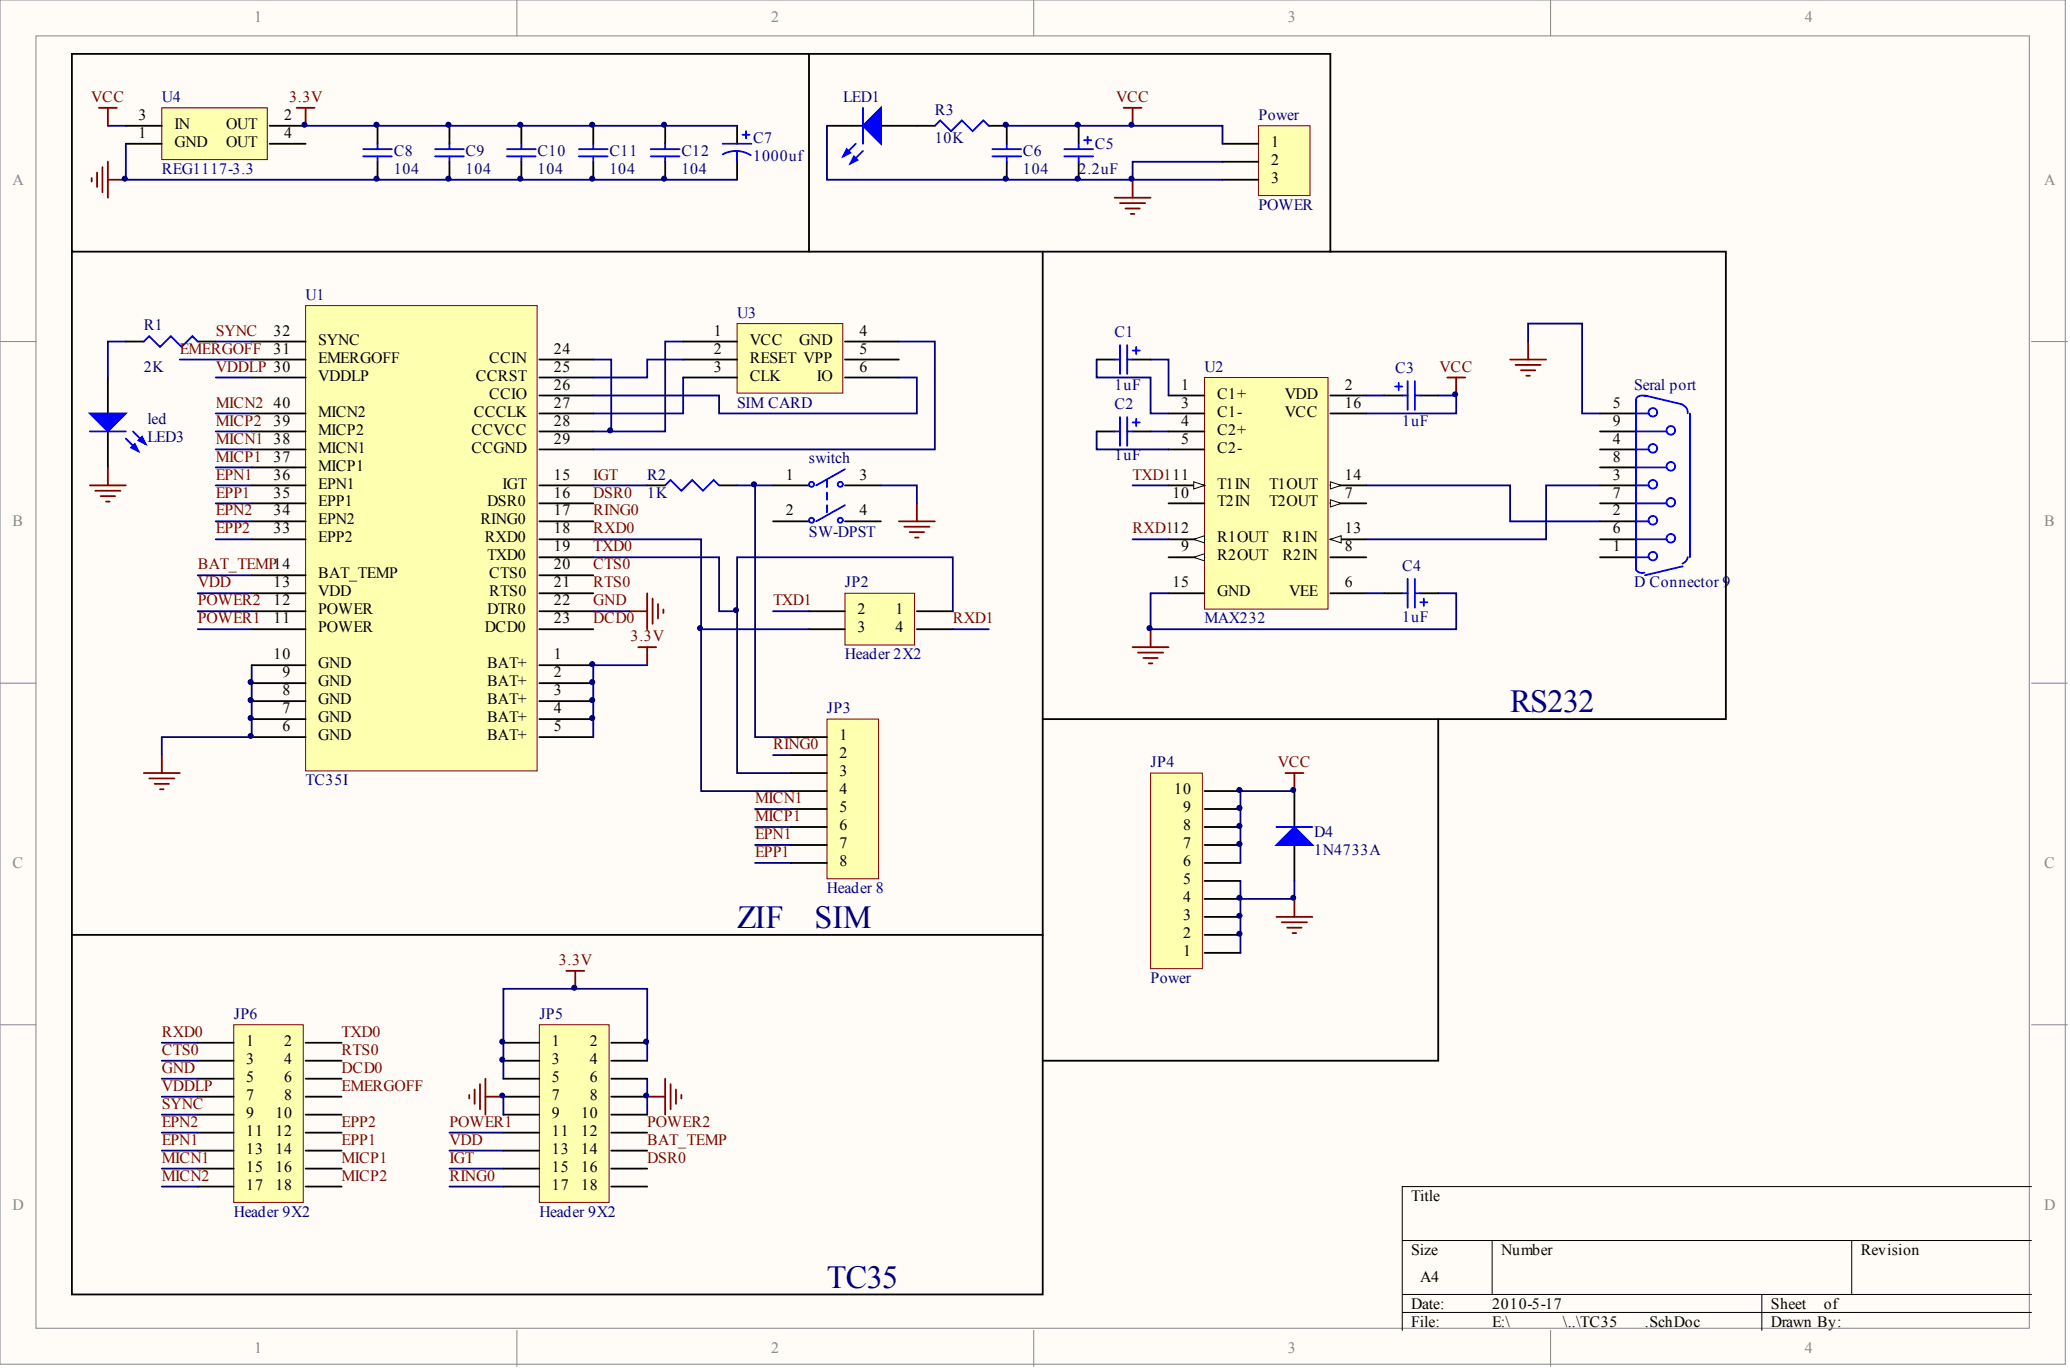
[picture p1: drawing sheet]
<svg xmlns="http://www.w3.org/2000/svg" width="292mm" height="193mm" viewBox="0 0 292 193" stroke-linecap="round" stroke-linejoin="round" font-family="sans-serif">
<g fill="#fffcf8" stroke="#85878c" stroke-width=".14">
<path d="M0 0h291.4v192.4h-291.4z"/>
<path d="M5.1 5.1h281.3v182.3h-281.3z"/>
</g>
<path d="M72.9 0v5.1M145.9 0v5.1M218.8 0v5.1M0 48.2h5.1M286.7 48.2h5M0 96.4h5.1M286.7 96.4h5M0 144.6h5.1M286.7 144.6h5M72.9 187.7v5M145.9 187.7v5M218.8 187.7v5" fill="none" stroke="#85878c" stroke-width=".14"/>
<path d="M197.9 175h88.8M210.6 175v7.6M261.3 175v7.6M286.7 167.4h-88.8v20.3M197.9 182.6h88.8M197.9 185.1h88.8M248.6 182.6v5.1" fill="none" stroke="#000" stroke-width=".14"/>
<path d="M43.1 43.1h32.7v65.6h-32.7z" fill="#ffffb0" stroke="#800000" stroke-width=".14"/>
<g fill="none" stroke="#000" stroke-width=".25">
<path d="M35.5 50.7h7.6M35.5 53.3h7.6M35.5 58.3h7.6M35.5 48.2h7.6M76.1 50.7h7.6M76.1 53.3h7.6M76.1 55.8h7.6M76.1 58.3h7.6M35.5 68.5h7.6M35.5 71h7.6M35.5 73.5h7.6M35.5 76.1h7.6"/>
<path d="M35.5 60.9h7.6M35.5 63.4h7.6M35.5 65.9h7.6M76.1 68.5h7.6M76.1 71h7.6M76.1 73.5h7.6M76.1 76.1h7.6M76.1 78.6h7.6M76.1 60.9h7.6M76.1 63.4h7.6M35.5 93.8h7.6M35.5 96.4h7.6"/>
<path d="M35.5 98.9h7.6M35.5 88.8h7.6M35.5 86.2h7.6M35.5 83.7h7.6M35.5 81.1h7.6M76.1 93.8h7.6M76.1 96.4h7.6M76.1 98.9h7.6M76.1 88.8h7.6M76.1 86.2h7.6M76.1 83.7h7.6M76.1 81.1h7.6"/>
<path d="M35.5 101.4h7.6M35.5 104h7.6M76.1 101.4h7.6M76.1 104h7.6"/>
</g>
<path d="M104 45.6h14.9v9.9h-14.9z" fill="#ffffb0" stroke="#800000" stroke-width=".14"/>
<path d="M96.4 48.2h7.6M96.4 50.7h7.6M96.4 53.3h7.6M119.2 48.2h7.6M119.2 50.7h7.6M119.2 53.3h7.6" fill="none" stroke="#000" stroke-width=".25"/>
<path d="M83.7 50.7h2.6v10.2M96.4 48.2h-2.5v12.7h-10.2M96.4 50.7h-5.1v2.6h-7.6M96.4 53.3v5h-12.7M126.8 53.3h2.6v5h-27.9v-2.5h-17.8M154.7 50.7v2.6h7.7v5h2.5M162.4 50.7h2.5v5.1M162.4 60.9h2.5" fill="none" stroke="#000080" stroke-width=".25"/>
<path d="M170 53.3h17.4v32.6h-17.4z" fill="#ffffb0" stroke="#800000" stroke-width=".14"/>
<path d="M164.9 55.8h5.1M164.9 58.3h5.1M187.7 55.8h5.1M164.9 60.9h5.1M164.9 63.4h5.1M187.7 71h5.1M187.7 83.7h5.1" fill="none" stroke="#000" stroke-width=".25"/>
<path d="M187.7 70.5l1.6 .5-1.6 .5z" fill="#fffcf8" stroke="#000" stroke-width=".14"/>
<path d="M164.9 78.6h5.1M187.7 78.6h5.1" fill="none" stroke="#000" stroke-width=".25"/>
<path d="M168.4 78.6l1.6-.5v1z" fill="#fffcf8" stroke="#000" stroke-width=".14"/>
<path d="M164.9 71h5.1M164.9 68.5h5.1" fill="none" stroke="#000" stroke-width=".25"/>
<path d="M168.4 68l1.6 .5-1.6 .5z" fill="#fffcf8" stroke="#000" stroke-width=".14"/>
<path d="M164.9 76.1h5.1" fill="none" stroke="#000" stroke-width=".25"/>
<path d="M168.4 76.1l1.6-.5v1z" fill="#fffcf8" stroke="#000" stroke-width=".14"/>
<path d="M187.7 76.1h5.1" fill="none" stroke="#000" stroke-width=".25"/>
<path d="M187.7 76.1l1.6-.5v1z" fill="#fffcf8" stroke="#000" stroke-width=".14"/>
<path d="M187.7 68.5h5.1" fill="none" stroke="#000" stroke-width=".25"/>
<path d="M187.7 68l1.6 .5-1.6 .5z" fill="#fffcf8" stroke="#000" stroke-width=".14"/>
<g fill="none" stroke="#000" stroke-width=".25">
<path d="M152.2 17.7v2.6M152.2 22.8v2.6M15.2 53.3v5M17.8 48.2h2.5M27.9 48.2h2.5M154.7 50.7h2.6M159.8 50.7h2.6M187.7 58.3h5.1M195.3 55.8h2.6M200.4 55.8h2.5M225.8 58.3h5.1M15.2 60.9v5"/>
<path d="M109.1 73.5h5.1M109.1 68.5h5.1M119.2 73.5h5.1M119.2 68.5h5.1M154.7 60.9h2.6M159.8 60.9h2.6M225.8 78.6h5.1M225.8 73.5h5.1M225.8 68.5h5.1M225.8 63.4h5.1M225.8 76.1h5.1M225.8 71h5.1"/>
<path d="M225.8 65.9h5.1M225.8 60.9h5.1M164.9 83.7h5.1M195.3 83.7h2.6M200.4 83.7h2.5"/>
</g>
<g fill="none" stroke="#000080" stroke-width=".25">
<path d="M172.5 22.8h-12.7v2.6h12.7M30.4 48.2h5.1M126.8 48.2h5.1v15.2h-48.2M192.8 55.8h2.5M202.9 55.8h2.6v2.5h-12.7M215.6 48.2v-2.6h7.6v12.7h2.6M124.3 68.5h5.1v2.5M154.7 60.9v2.5h10.2M192.8 68.5h20.3v5h12.7M225.8 68.5h-7.6v7.6h-25.4M35.5 93.8v10.2h-12.7v2.5M83.7 86.2h5.1"/>
<path d="M164.9 83.7h-2.5v5.1h43.1v-5.1h-2.6M192.8 83.7h2.5"/>
</g>
<g fill="none" stroke="#800000" stroke-width=".25">
<path d="M158.6 15.2h2.5M159.8 15.2v2.5M157.3 27.9h5.1M158 28.7h3.6M158.8 29.4h2M159.6 30.2h.5M159.8 25.4v2.5M204.2 53.3h2.6M205.5 53.3v2.5M213.1 50.7h5.1M213.9 51.5h3.5M214.6 52.2h2"/>
<path d="M215.4 53h.5M215.6 48.2v2.5M12.7 68.5h5.1M13.4 69.2h3.6M14.2 70h2M15 70.8h.5M15.2 65.9v2.6M126.8 73.5h5.1M127.6 74.3h3.6M128.4 75.1h2M129.1 75.8h.5M129.4 71v2.5"/>
<path d="M88.8 86.2h2.5M90.1 91.3h2.5M91.3 83.7v5.1M91.3 91.3v2.5M92.1 84.4v3.6M92.8 85.2v2M93.6 86v.5M159.8 91.3h5.1M160.6 92.1h3.5M161.3 92.8h2.1M162.1 93.6h.5M162.4 88.8v2.5"/>
<path d="M20.3 109h5.1M21.1 109.8h3.5M21.8 110.6h2M22.6 111.3h.5M22.8 106.5v2.5"/>
</g>
<g fill="none" stroke="#00f" stroke-width=".25">
<path d="M153 19.8h1M153.5 19.3v1M150.2 21h4M150.2 22.1h4M152.2 20.3v.7M152.2 22.1v.7M20.3 48.2l.8-.8 1.5 1.5 1.5-1.5 1.5 1.5 1.5-1.5 .8 .8M157.3 50.7h.7M158 48.7v4M158 58.8v4.1M159.1 48.7v4M159.1 58.8v4.1"/>
<path d="M159.1 50.7h.7M159.8 49.4h1M159.8 59.6h1M160.3 48.9v1.1M160.3 59.1v1M196.9 54.5h1M197.4 54v1M197.9 55.8h.7M198.6 53.8v4M199.7 55.8h.7M199.7 53.8v4M230.9 58.3h1.7"/>
<path d="M230.9 56.5v23.9M232.1 55.8l5.4 1.3M232.2 55.9a.89 .89 0 0 0-1.3 .5v.2M237.5 57.2a1.1 1.1 0 0 1 .7 1.1M238.5 58.3v20.3M12.7 60.9h5.1M17.8 61.9l1.7 1.8M18.8 60.9l1.7 1.7M116.7 67.7v1M116.7 69.5v1M116.7 71.3v1M119.2 71.3l-4 2.2"/>
<path d="M119.2 66.2l-4 2.3M157.3 60.9h.7M159.1 60.9h.7M230.9 73.5h1.7M230.9 78.6h1.7M230.9 68.5h1.7M230.9 76.1h4.3M230.9 63.4h1.7M230.9 71h4.3M230.9 65.9h4.3M230.9 60.9h4.3M237.5 79.9l-5.4 1.2"/>
<path d="M238.2 78.6a1.11 1.11 0 0 1-.8 .9M197.9 83.7h.7M198.6 81.7v4M199.7 81.7v4M199.7 83.7h.7M200.4 85h1M200.9 84.4v1.1M230.9 80.3a.98 .98 0 0 0 1.2 .5"/>
<circle cx="233.2" cy="58.2" r=".6"/>
<circle cx="114.5" cy="73.4" r=".36"/>
<circle cx="114.5" cy="68.3" r=".36"/>
<circle cx="118.6" cy="73.4" r=".36"/>
<circle cx="118.6" cy="68.3" r=".36"/>
<circle cx="233.2" cy="63.2" r=".61"/>
<circle cx="233.2" cy="68.3" r=".61"/>
<circle cx="233.2" cy="73.4" r=".61"/>
<circle cx="233.2" cy="78.4" r=".6"/>
<circle cx="235.8" cy="65.8" r=".61"/>
<circle cx="235.8" cy="70.9" r=".61"/>
<circle cx="235.8" cy="60.7" r=".61"/>
<circle cx="235.8" cy="75.9" r=".61"/>
</g>
<g fill="#00f" stroke="#00f" stroke-width=".25">
<path d="M12.7 58.3h5.1l-2.6 2.6z"/>
<path d="M18.5 63.1l.5-.5 .5 1.1z"/>
<path d="M19.5 62.1l.5-.5 .5 1z"/>
</g>
<path d="M177.6 17.7h7.3v9.9h-7.3z" fill="#ffffb0" stroke="#800000" stroke-width=".14"/>
<g fill="none" stroke="#000" stroke-width=".25">
<path d="M53.3 17.7v2.6M63.4 17.7v2.6M73.6 17.7v2.6M83.7 17.7v2.6M93.9 17.7v2.6M104 17.7v2.6M142.1 17.7v2.6M53.3 22.8v2.6M63.4 22.8v2.6M73.6 22.8v2.6M83.7 22.8v2.6M93.9 22.8v2.6"/>
<path d="M104 22.8v2.6M142.1 22.8v2.6M172.5 20.3h5.1M172.5 22.8h5.1M172.5 25.4h5.1"/>
</g>
<g fill="none" stroke="#00f" stroke-width=".25">
<path d="M104.8 19h1M105.3 18.5v1M51.2 21h4.1M51.2 22.1h4.1M53.3 20.3v.7M53.3 22.1v.7M61.4 21h4.1M61.4 22.1h4.1M63.4 20.3v.7M63.4 22.1v.7M71.5 21h4.1M71.5 22.1h4.1"/>
<path d="M73.6 20.3v.7M73.6 22.1v.7M81.7 21h4M81.7 22.1h4M83.7 20.3v.7M83.7 22.1v.7M91.8 21h4.1M91.8 22.1h4.1M93.9 20.3v.7M93.9 22.1v.7M102 20.3h4M104 21.3l1.2 .2 .7 .4"/>
<path d="M104 21.3l-1.2 .1-.8 .4M104 21.3v1.5M140 21h4.1M140 22.1h4.1M142.1 20.3v.7M142.1 22.1v.7"/>
</g>
<path d="M142.1 17.7h30.4v2.6M91.3 93.8h-7.6v10.2" fill="none" stroke="#000080" stroke-width=".25"/>
<path d="M181.4 109h2.5M182.7 109v2.6M180.1 129.3h5.1M180.9 130.1h3.5M181.6 130.9h2.1M182.4 131.6h.5M182.7 126.8v2.5" fill="none" stroke="#800000" stroke-width=".25"/>
<path d="M119.2 83.7h9.9v7.3h-9.9z" fill="#ffffb0" stroke="#800000" stroke-width=".14"/>
<path d="M116.7 17.7h5.1M124.3 17.7h7.6M139.5 17.7h2.6M91.3 68.5h2.6M101.5 68.5h2.5M114.2 86.2h5M114.2 88.8h5M129.4 86.2h5.1M129.4 88.8h5.1" fill="none" stroke="#000" stroke-width=".25"/>
<path d="M121.8 15.2v5.1M131.9 17.7l.8-.7 1.5 1.5 1.5-1.5 1.5 1.5 1.6-1.5 .7 .7M120.8 20.3l-1.8 1.8M121.8 21.3l-1.8 1.8M93.9 68.5l.7-.8 1.5 1.5 1.6-1.5 1.5 1.5 1.5-1.5 .8 .8" fill="none" stroke="#00f" stroke-width=".25"/>
<path d="M116.7 17.7v7.7h43.1M83.7 68.5h7.6" fill="none" stroke="#000080" stroke-width=".25"/>
<g fill="#00f" stroke="#00f" stroke-width=".25">
<path d="M121.8 17.7l2.5-2.5v5.1z"/>
<path d="M119.5 21l.5 .5-1 .6z"/>
<path d="M120.5 22.1l.5 .5-1 .5z"/>
</g>
<path d="M162.4 109h7.3v27.6h-7.3z" fill="#ffffb0" stroke="#800000" stroke-width=".14"/>
<path d="M170 119.2h5M170 116.7h5M170 114.1h5M170 111.6h5M182.7 111.6v5.1M182.7 119.2v5.1M170 134.4h5M170 131.9h5M170 129.3h5M170 126.8h5M170 124.3h5M170 121.7h5" fill="none" stroke="#000" stroke-width=".25"/>
<path d="M83.7 78.6h17.8v7.6h2.5v22.8h7.6M104 68.5h5.1M98.9 88.8v22.8h12.7" fill="none" stroke="#000080" stroke-width=".25"/>
<path d="M180.1 119.2l2.6-2.5 2.5 2.5z" fill="#00f" stroke="#00f" stroke-width=".25"/>
<path d="M180.1 116.7h5.1" fill="none" stroke="#00f" stroke-width=".25"/>
<path d="M22.8 15.2h14.9v7.3h-14.9z" fill="#ffffb0" stroke="#800000" stroke-width=".14"/>
<path d="M17.8 17.7h5M38.1 17.7h5M17.8 20.3h5M38.1 20.3h5" fill="none" stroke="#000" stroke-width=".25"/>
<path d="M14 15.2h2.5M15.2 15.2v2.5M41.9 15.2h2.5M43.1 15.2v2.5M12.9 25.1v.5M13.7 24.3v2.1M14.5 23.6v3.5M15.2 22.8v5.1M15.2 25.4h2.6" fill="none" stroke="#800000" stroke-width=".25"/>
<path d="M15.2 17.7h2.6M43.1 17.7h60.9M17.8 20.3v5.1h86.2M182.7 111.6h-7.7v10.1M175 124.3v10.1M182.7 124.3v2.5h-7.7" fill="none" stroke="#000080" stroke-width=".25"/>
<path d="M116.7 101.4h7.3v22.6h-7.3z" fill="#ffffb0" stroke="#800000" stroke-width=".14"/>
<path d="M111.6 104h5.1M111.6 106.5h5.1M111.6 109h5.1M111.6 111.6h5.1M111.6 114.1h5.1M111.6 116.7h5.1M111.6 119.2h5.1M111.6 121.7h5.1" fill="none" stroke="#000" stroke-width=".25"/>
<g fill="none" stroke="#000080" stroke-width=".25">
<path d="M25.4 50.7h10.1M30.4 53.3h5.1M30.4 58.3h5.1M30.4 63.4h5.1M30.4 65.9h5.1M30.4 68.5h5.1M30.4 71h5.1M30.4 73.5h5.1M30.4 76.1h5.1M30.4 60.9h5.1M27.9 81.1h7.6M27.9 83.7h7.6"/>
<path d="M27.9 86.2h7.6M27.9 88.8h7.6M106.5 114.1h5.1M106.5 116.7h5.1M106.5 119.2h5.1M109.1 106.5h2.5M106.5 121.7h5.1M91.3 152.2v5"/>
</g>
<path d="M79.9 136.9h2.5M81.2 136.9v2.6M66.2 154.4v.6M67 153.7v2M67.7 152.9v3.6M68.5 154.7h2.5M68.5 152.2v5M91.3 154.7h2.6M93.9 152.2v5M94.6 152.9v3.6M95.4 153.7v2M96.1 154.4v.6" fill="none" stroke="#800000" stroke-width=".25"/>
<path d="M76.1 144.6h9.8v25h-9.8z" fill="#ffffb0" stroke="#800000" stroke-width=".14"/>
<g fill="none" stroke="#000" stroke-width=".25">
<path d="M71 147.1h5.1M71 149.6h5.1M71 152.2h5.1M71 154.7h5.1M71 157.2h5.1M71 159.8h5.1M86.3 147.1h5M86.3 149.6h5M86.3 152.2h5M86.3 154.7h5M86.3 157.2h5M86.3 159.8h5"/>
<path d="M71 162.3h5.1M71 164.8h5.1M71 167.4h5.1M86.3 162.3h5M86.3 164.8h5M86.3 167.4h5"/>
</g>
<path d="M33 144.6h9.8v25h-9.8z" fill="#ffffb0" stroke="#800000" stroke-width=".14"/>
<g fill="none" stroke="#000" stroke-width=".25">
<path d="M10.1 7.6h104.1v27.9h-104.1zM114.2 7.6h73.5v27.9h-73.5M10.1 35.5v96.4h137v-96.4M187.7 35.5h55.8v65.9h-96.4M202.9 101.4v48.2h-55.8M10.1 131.9v50.7h137v-50.7M27.9 147.1h5.1M27.9 149.6h5.1M27.9 152.2h5.1M27.9 154.7h5.1M27.9 157.2h5.1M27.9 159.8h5.1"/>
<path d="M43.1 147.1h5.1M43.1 149.6h5.1M43.1 152.2h5.1M43.1 154.7h5.1M43.1 157.2h5.1M43.1 159.8h5.1M27.9 162.3h5.1M27.9 164.8h5.1M27.9 167.4h5.1M43.1 162.3h5.1M43.1 164.8h5.1M43.1 167.4h5.1"/>
</g>
<g fill="none" stroke="#000080" stroke-width=".25">
<path d="M17.8 48.2h-2.6v5.1M83.7 76.1h15.2v12.7h15.3M106.5 68.5v35.5h5.1M159.8 68.5h5.1M159.8 76.1h5.1M104 86.2v-7.6h30.5v7.6M109.1 86.2h5.1M134.5 88.8h5M22.8 159.8h5.1M22.8 147.1h5.1M22.8 149.6h5.1M22.8 152.2h5.1"/>
<path d="M22.8 154.7h5.1M22.8 157.2h5.1M63.4 159.8h7.6M71 154.7v2.5M91.3 149.6v-10.1h-20.3v12.7M22.8 162.3h5.1M22.8 164.8h5.1M22.8 167.4h5.1M63.4 162.3h7.6M63.4 164.8h7.6M63.4 167.4h7.6"/>
</g>
<g fill="#000080" stroke="#000080" stroke-width=".14">
<circle cx="17.6" cy="25.2" r=".36"/>
<circle cx="35.4" cy="103.8" r=".35"/>
<circle cx="35.4" cy="101.3" r=".36"/>
<circle cx="35.4" cy="98.8" r=".36"/>
<circle cx="35.4" cy="96.2" r=".36"/>
<circle cx="43" cy="17.6" r=".35"/>
<circle cx="53.1" cy="25.2" r=".36"/>
<circle cx="53.1" cy="17.6" r=".36"/>
<circle cx="63.3" cy="25.2" r=".36"/>
<circle cx="63.3" cy="17.6" r=".36"/>
<circle cx="70.9" cy="154.5" r=".34"/>
<circle cx="70.9" cy="149.5" r=".35"/>
<circle cx="70.9" cy="146.9" r=".35"/>
<circle cx="73.4" cy="25.2" r=".36"/>
<circle cx="73.4" cy="17.6" r=".36"/>
<circle cx="81" cy="139.3" r=".36"/>
<circle cx="83.6" cy="101.3" r=".36"/>
<circle cx="83.6" cy="98.8" r=".36"/>
<circle cx="83.6" cy="96.2" r=".36"/>
<circle cx="83.6" cy="93.7" r=".36"/>
<circle cx="83.6" cy="25.2" r=".36"/>
<circle cx="83.6" cy="17.6" r=".36"/>
<circle cx="86.1" cy="60.7" r=".36"/>
<circle cx="91.2" cy="154.5" r=".35"/>
<circle cx="91.2" cy="146.9" r=".36"/>
<circle cx="93.7" cy="25.2" r=".36"/>
<circle cx="93.7" cy="17.6" r=".36"/>
<circle cx="98.8" cy="88.6" r=".35"/>
<circle cx="103.9" cy="86.1" r=".36"/>
<circle cx="106.4" cy="68.3" r=".36"/>
<circle cx="141.9" cy="25.2" r=".36"/>
<circle cx="141.9" cy="17.6" r=".36"/>
<circle cx="152.1" cy="25.2" r=".36"/>
<circle cx="152.1" cy="17.6" r=".36"/>
<circle cx="159.7" cy="25.2" r=".35"/>
<circle cx="159.7" cy="17.6" r=".35"/>
<circle cx="162.2" cy="88.6" r=".36"/>
<circle cx="174.9" cy="131.7" r=".35"/>
<circle cx="174.9" cy="129.2" r=".35"/>
<circle cx="174.9" cy="126.6" r=".35"/>
<circle cx="174.9" cy="119" r=".36"/>
<circle cx="174.9" cy="116.5" r=".36"/>
<circle cx="174.9" cy="114" r=".36"/>
<circle cx="174.9" cy="111.4" r=".36"/>
<circle cx="182.5" cy="126.6" r=".34"/>
<circle cx="182.5" cy="111.4" r=".35"/>
<circle cx="205.3" cy="55.6" r=".35"/>
</g>
<g font-size="4.5" fill="#000080">
<text x="213.1" y="100.5">RS232</text>
<text x="104" y="130.9">ZIF</text>
<text x="114.9" y="130.9">SIM</text>
<text x="116.7" y="181.6">TC35</text>
</g>
<g font-size="2.2" fill="#85878c">
<text x="35.9" y="3.1">1</text>
<text x="108.8" y="3.1">2</text>
<text x="181.7" y="3.1">3</text>
<text x="254.7" y="3.1">4</text>
<text x="1.8" y="26.1">A</text>
<text x="288.4" y="26.1">A</text>
<text x="1.8" y="74.3">B</text>
<text x="288.4" y="74.3">B</text>
<text x="1.8" y="122.4">C</text>
<text x="288.4" y="122.4">C</text>
<text x="1.8" y="170.6">D</text>
<text x="288.4" y="170.6">D</text>
<text x="35.9" y="190.8">1</text>
<text x="108.8" y="190.8">2</text>
<text x="181.7" y="190.8">3</text>
<text x="254.7" y="190.8">4</text>
</g>
<g font-size="2.2" fill="#800000">
<text x="12.9" y="14.4">VCC</text>
<text x="40.8" y="14.4">3.3V</text>
<text x="157.5" y="14.4">VCC</text>
<text x="30.4" y="47.4">SYNC</text>
<text x="25.4" y="49.9">EMERGOFF</text>
<text x="30.4" y="52.4">VDDLP 30</text>
<text x="203.2" y="52.4">VCC</text>
<text x="30.4" y="57.5">MICN2</text>
<text x="30.4" y="62.6">MICN1</text>
<text x="30.4" y="65.1">MICP1</text>
<text x="30.4" y="60">MICP2</text>
<text x="30.4" y="67.6">EPN1</text>
<text x="30.4" y="70.2">EPP1</text>
<text x="83.7" y="67.6">IGT</text>
<text x="83.7" y="70.2">DSR0</text>
<text x="159.8" y="67.6">TXD111</text>
<text x="30.4" y="72.7">EPN2</text>
<text x="30.4" y="75.3">EPP2</text>
<text x="83.7" y="72.7">RING0</text>
<text x="83.7" y="75.3">RXD0</text>
<text x="83.7" y="77.8">TXD0</text>
<text x="159.8" y="75.3">RXD112</text>
<text x="27.9" y="82.9">VDD</text>
<text x="27.9" y="80.3">BAT_TEMP14</text>
<text x="83.7" y="80.3">CTS0</text>
<text x="83.7" y="82.9">RTS0</text>
<text x="27.9" y="87.9">POWER1</text>
<text x="27.9" y="85.4">POWER2</text>
<text x="83.7" y="85.4">GND</text>
<text x="83.7" y="87.9">DCD0</text>
<text x="109.1" y="85.4">TXD1</text>
<text x="134.5" y="87.9">RXD1</text>
<text x="89" y="90.5">3.3V</text>
<text x="109.1" y="105.7">RING0</text>
<text x="106.5" y="113.3">MICN1</text>
<text x="180.3" y="108.2">VCC</text>
<text x="106.5" y="115.8">MICP1</text>
<text x="106.5" y="118.4">EPN1</text>
<text x="106.5" y="120.9">EPP1</text>
<text x="78.8" y="136.1">3.3V</text>
<text x="22.8" y="146.3">RXD0</text>
<text x="22.8" y="148.8">CTS0</text>
<text x="48.2" y="146.3">TXD0</text>
<text x="48.2" y="148.8">RTS0</text>
<text x="22.8" y="151.3">GND</text>
<text x="22.8" y="153.9">VDDLP</text>
<text x="48.2" y="151.3">DCD0</text>
<text x="48.2" y="153.9">EMERGOFF</text>
<text x="22.8" y="156.4">SYNC</text>
<text x="22.8" y="158.9">EPN2</text>
<text x="22.8" y="161.5">EPN1</text>
<text x="48.2" y="158.9">EPP2</text>
<text x="48.2" y="161.5">EPP1</text>
<text x="63.4" y="158.9">POWER1</text>
<text x="63.4" y="161.5">VDD</text>
<text x="91.3" y="158.9">POWER2</text>
<text x="91.3" y="161.5">BAT_TEMP</text>
<text x="22.8" y="164">MICN1</text>
<text x="22.8" y="166.6">MICN2</text>
<text x="48.2" y="164">MICP1</text>
<text x="48.2" y="166.6">MICP2</text>
<text x="63.4" y="164">IGT</text>
<text x="63.4" y="166.6">RING0</text>
<text x="91.3" y="164">DSR0</text>
</g>
<g font-size="2.2">
<text x="19.6" y="16.9">3</text>
<text x="40.1" y="16.9">2</text>
<text x="19.6" y="19.5">1</text>
<text x="24.6" y="20.7">GND</text>
<text x="24.6" y="18.2">IN</text>
<text x="31.9" y="18.2">OUT</text>
<text x="31.9" y="20.7">OUT</text>
<text x="40.1" y="19.5">4</text>
<text x="179.4" y="20.7">1</text>
<text x="179.4" y="23.3">2</text>
<text x="179.4" y="25.8">3</text>
<text x="38.6" y="47.4">32</text>
<text x="100.7" y="47.4">1</text>
<text x="121.3" y="47.4">4</text>
<text x="38.6" y="49.9">31</text>
<text x="44.9" y="53.7">VDDLP</text>
<text x="44.9" y="51.2">EMERGOFF</text>
<text x="44.9" y="48.6">SYNC</text>
<text x="67.2" y="53.7">CCRST</text>
<text x="69" y="51.2">CCIN</text>
<text x="78.1" y="49.9">24</text>
<text x="78.1" y="52.4">25</text>
<text x="100.7" y="49.9">2</text>
<text x="100.7" y="52.4">3</text>
<text x="105.8" y="48.6">VCC</text>
<text x="105.8" y="51.2">RESET VPP</text>
<text x="105.8" y="53.7">CLK</text>
<text x="112.8" y="48.6">GND</text>
<text x="115.3" y="53.7">IO</text>
<text x="121.3" y="49.9">5</text>
<text x="121.3" y="52.4">6</text>
<text x="38.6" y="57.5">40</text>
<text x="44.9" y="58.8">MICN2</text>
<text x="66.8" y="58.8">CCCLK</text>
<text x="69" y="56.2">CCIO</text>
<text x="78.1" y="55">26</text>
<text x="78.1" y="57.5">27</text>
<text x="166.7" y="55">1</text>
<text x="166.7" y="57.5">3</text>
<text x="171.7" y="56.2">C1+</text>
<text x="171.7" y="58.8">C1-</text>
<text x="181.3" y="56.2">VDD</text>
<text x="181.3" y="58.8">VCC</text>
<text x="189.8" y="55">2</text>
<text x="189.8" y="57.5">16</text>
<text x="227.6" y="57.5">5</text>
<text x="38.6" y="65.1">37</text>
<text x="38.6" y="62.6">38</text>
<text x="38.6" y="60">39</text>
<text x="44.9" y="63.8">MICN1</text>
<text x="44.9" y="61.3">MICP2</text>
<text x="66.5" y="61.3">CCVCC</text>
<text x="66.5" y="63.8">CCGND</text>
<text x="78.1" y="60">28</text>
<text x="78.1" y="62.6">29</text>
<text x="166.7" y="60">4</text>
<text x="166.7" y="62.6">5</text>
<text x="171.7" y="61.3">C2+</text>
<text x="171.7" y="63.8">C2-</text>
<text x="227.6" y="62.6">4</text>
<text x="227.6" y="65.1">8</text>
<text x="227.6" y="60">9</text>
<text x="38.6" y="70.2">35</text>
<text x="38.6" y="67.6">36</text>
<text x="44.9" y="71.4">EPP1</text>
<text x="44.9" y="68.9">EPN1</text>
<text x="44.9" y="66.4">MICP1</text>
<text x="68.7" y="71.4">DSR0</text>
<text x="70.9" y="68.9">IGT</text>
<text x="78.1" y="67.6">15</text>
<text x="78.1" y="70.2">16</text>
<text x="110.9" y="67.6">1</text>
<text x="121.3" y="67.6">3</text>
<text x="165.5" y="70.2">10</text>
<text x="171.7" y="71.4">T2IN</text>
<text x="171.7" y="68.9">T1IN</text>
<text x="179.1" y="71.4">T2OUT</text>
<text x="179.1" y="68.9">T1OUT</text>
<text x="189.8" y="70.2">7</text>
<text x="189.8" y="67.6">14</text>
<text x="227.6" y="67.6">3</text>
<text x="227.6" y="70.2">7</text>
<text x="38.6" y="75.3">33</text>
<text x="38.6" y="72.7">34</text>
<text x="44.9" y="76.5">EPP2</text>
<text x="44.9" y="74">EPN2</text>
<text x="67.8" y="74">RING0</text>
<text x="68.4" y="76.5">RXD0</text>
<text x="78.1" y="72.7">17</text>
<text x="78.1" y="75.3">18</text>
<text x="78.1" y="77.8">19</text>
<text x="110.9" y="72.7">2</text>
<text x="121.3" y="72.7">4</text>
<text x="166.7" y="77.8">9</text>
<text x="171.7" y="76.5">R1OUT</text>
<text x="181" y="76.5">R1IN</text>
<text x="189.8" y="77.8">8</text>
<text x="189.8" y="75.3">13</text>
<text x="227.6" y="77.8">1</text>
<text x="227.6" y="72.7">2</text>
<text x="227.6" y="75.3">6</text>
<text x="38.6" y="82.9">13</text>
<text x="44.9" y="81.6">BAT_TEMP</text>
<text x="68.7" y="79.1">TXD0</text>
<text x="69" y="81.6">CTS0</text>
<text x="78.1" y="80.3">20</text>
<text x="78.1" y="82.9">21</text>
<text x="165.5" y="82.9">15</text>
<text x="171.7" y="79.1">R2OUT</text>
<text x="181" y="79.1">R2IN</text>
<text x="189.8" y="82.9">6</text>
<text x="38.6" y="87.9">11</text>
<text x="38.6" y="85.4">12</text>
<text x="44.9" y="89.2">POWER</text>
<text x="44.9" y="86.7">POWER</text>
<text x="44.9" y="84.1">VDD</text>
<text x="68.4" y="89.2">DCD0</text>
<text x="68.7" y="86.7">DTR0</text>
<text x="69" y="84.1">RTS0</text>
<text x="78.1" y="85.4">22</text>
<text x="78.1" y="87.9">23</text>
<text x="121" y="86.7">2</text>
<text x="121" y="89.2">3</text>
<text x="126.4" y="86.7">1</text>
<text x="126.4" y="89.2">4</text>
<text x="171.7" y="84.1">GND</text>
<text x="181.9" y="84.1">VEE</text>
<text x="38.6" y="93">10</text>
<text x="39.9" y="95.5">9</text>
<text x="44.9" y="94.3">GND</text>
<text x="68.7" y="94.3">BAT+</text>
<text x="78.1" y="93">1</text>
<text x="78.1" y="95.5">2</text>
<text x="39.9" y="100.6">7</text>
<text x="39.9" y="98.1">8</text>
<text x="44.9" y="101.9">GND</text>
<text x="44.9" y="99.3">GND</text>
<text x="44.9" y="96.8">GND</text>
<text x="68.7" y="96.8">BAT+</text>
<text x="68.7" y="99.3">BAT+</text>
<text x="68.7" y="101.9">BAT+</text>
<text x="78.1" y="98.1">3</text>
<text x="78.1" y="100.6">4</text>
<text x="39.9" y="103.1">6</text>
<text x="44.9" y="104.4">GND</text>
<text x="68.7" y="104.4">BAT+</text>
<text x="78.1" y="103.1">5</text>
<text x="118.5" y="104.4">1</text>
<text x="118.5" y="107">2</text>
<text x="118.5" y="109.5">3</text>
<text x="118.5" y="112">4</text>
<text x="165.7" y="112">10</text>
<text x="118.5" y="114.6">5</text>
<text x="118.5" y="117.1">6</text>
<text x="118.5" y="119.6">7</text>
<text x="167" y="119.6">7</text>
<text x="167" y="117.1">8</text>
<text x="167" y="114.6">9</text>
<text x="118.5" y="122.2">8</text>
<text x="167" y="124.7">5</text>
<text x="167" y="122.2">6</text>
<text x="167" y="129.8">3</text>
<text x="167" y="127.2">4</text>
<text x="167" y="134.9">1</text>
<text x="167" y="132.3">2</text>
<text x="34.8" y="147.5">1</text>
<text x="40.1" y="147.5">2</text>
<text x="77.9" y="147.5">1</text>
<text x="83.2" y="147.5">2</text>
<text x="34.8" y="150.1">3</text>
<text x="34.8" y="152.6">5</text>
<text x="34.8" y="155.1">7</text>
<text x="40.1" y="150.1">4</text>
<text x="40.1" y="152.6">6</text>
<text x="40.1" y="155.1">8</text>
<text x="77.9" y="150.1">3</text>
<text x="77.9" y="152.6">5</text>
<text x="77.9" y="155.1">7</text>
<text x="83.2" y="150.1">4</text>
<text x="83.2" y="152.6">6</text>
<text x="83.2" y="155.1">8</text>
<text x="34.8" y="157.7">9</text>
<text x="34.8" y="160.2">11</text>
<text x="38.9" y="157.7">10</text>
<text x="38.9" y="160.2">12</text>
<text x="77.9" y="157.7">9</text>
<text x="77.9" y="160.2">11</text>
<text x="82" y="157.7">10</text>
<text x="82" y="160.2">12</text>
<text x="34.8" y="162.7">13</text>
<text x="34.8" y="165.3">15</text>
<text x="34.8" y="167.8">17</text>
<text x="38.9" y="162.7">14</text>
<text x="38.9" y="165.3">16</text>
<text x="38.9" y="167.8">18</text>
<text x="77.9" y="162.7">13</text>
<text x="77.9" y="165.3">15</text>
<text x="77.9" y="167.8">17</text>
<text x="82" y="162.7">14</text>
<text x="82" y="165.3">16</text>
<text x="82" y="167.8">18</text>
<text x="199.1" y="169.4">Title</text>
<text x="199.1" y="177">Size</text>
<text x="211.8" y="177">Number</text>
<text x="262.6" y="177">Revision</text>
<text x="199.1" y="184.6">Date:</text>
<text x="200.4" y="180.8">A4</text>
<text x="210.6" y="184.6">2010-5-17</text>
<text x="249.9" y="184.6">Sheet</text>
<text x="257.4" y="184.6">of</text>
<text x="199.1" y="187.1">File:</text>
<text x="210.6" y="187.1">E:\</text>
<text x="220.6" y="187.1">\..\TC35</text>
<text x="232.1" y="187.1">.SchDoc</text>
<text x="249.9" y="187.1">Drawn By:</text>
</g>
<g font-size="2.2" fill="#000080">
<text x="22.8" y="14.4">U4</text>
<text x="119" y="14.4">LED1</text>
<text x="131.9" y="16.2">R3</text>
<text x="177.6" y="16.9">Power</text>
<text x="55.6" y="22">C8</text>
<text x="65.7" y="22">C9</text>
<text x="75.9" y="22">C10</text>
<text x="86" y="22">C11</text>
<text x="96.1" y="22">C12</text>
<text x="106.3" y="20.2">C7</text>
<text x="106.3" y="22.8">1000uf</text>
<text x="131.9" y="20.2">10K</text>
<text x="144.3" y="22">C6</text>
<text x="154.5" y="21">C5</text>
<text x="22.8" y="24.5">REG1117-3.3</text>
<text x="55.6" y="24.5">104</text>
<text x="65.7" y="24.5">104</text>
<text x="75.9" y="24.5">104</text>
<text x="86" y="24.5">104</text>
<text x="96.1" y="24.5">104</text>
<text x="144.3" y="24.5">104</text>
<text x="152.2" y="24.5">2.2uF</text>
<text x="177.6" y="29.6">POWER</text>
<text x="20.3" y="46.6">R1</text>
<text x="43.1" y="42.3">U1</text>
<text x="104" y="44.8">U3</text>
<text x="157.3" y="47.6">C1</text>
<text x="20.3" y="52.4">2K</text>
<text x="170" y="52.4">U2</text>
<text x="196.9" y="52.7">C3</text>
<text x="20.8" y="59.8">led</text>
<text x="104" y="57.5">SIM CARD</text>
<text x="157.3" y="55">1uF</text>
<text x="157.3" y="57.8">C2</text>
<text x="230.6" y="55">Seral port</text>
<text x="20.8" y="62.3">LED3</text>
<text x="114.2" y="65.4">switch</text>
<text x="157.3" y="64.9">1uF</text>
<text x="197.9" y="60">1uF</text>
<text x="91.3" y="70.2">1K</text>
<text x="91.3" y="67.6">R2</text>
<text x="114.2" y="75.8">SW-DPST</text>
<text x="119.2" y="82.9">JP2</text>
<text x="197.9" y="80.6">C4</text>
<text x="230.6" y="82.9">D Connector 9</text>
<text x="170" y="87.9">MAX232</text>
<text x="197.9" y="87.7">1uF</text>
<text x="119.2" y="93">Header 2X2</text>
<text x="116.7" y="100.6">JP3</text>
<text x="43.1" y="110.8">TC35I</text>
<text x="162.4" y="108.2">JP4</text>
<text x="185.4" y="118.1">D4</text>
<text x="116.7" y="126">Header 8</text>
<text x="185.4" y="120.6">1N4733A</text>
<text x="33" y="143.7">JP6</text>
<text x="76.1" y="143.7">JP5</text>
<text x="162.4" y="138.7">Power</text>
<text x="33" y="171.6">Header 9X2</text>
<text x="76.1" y="171.6">Header 9X2</text>
</g>
</svg>
